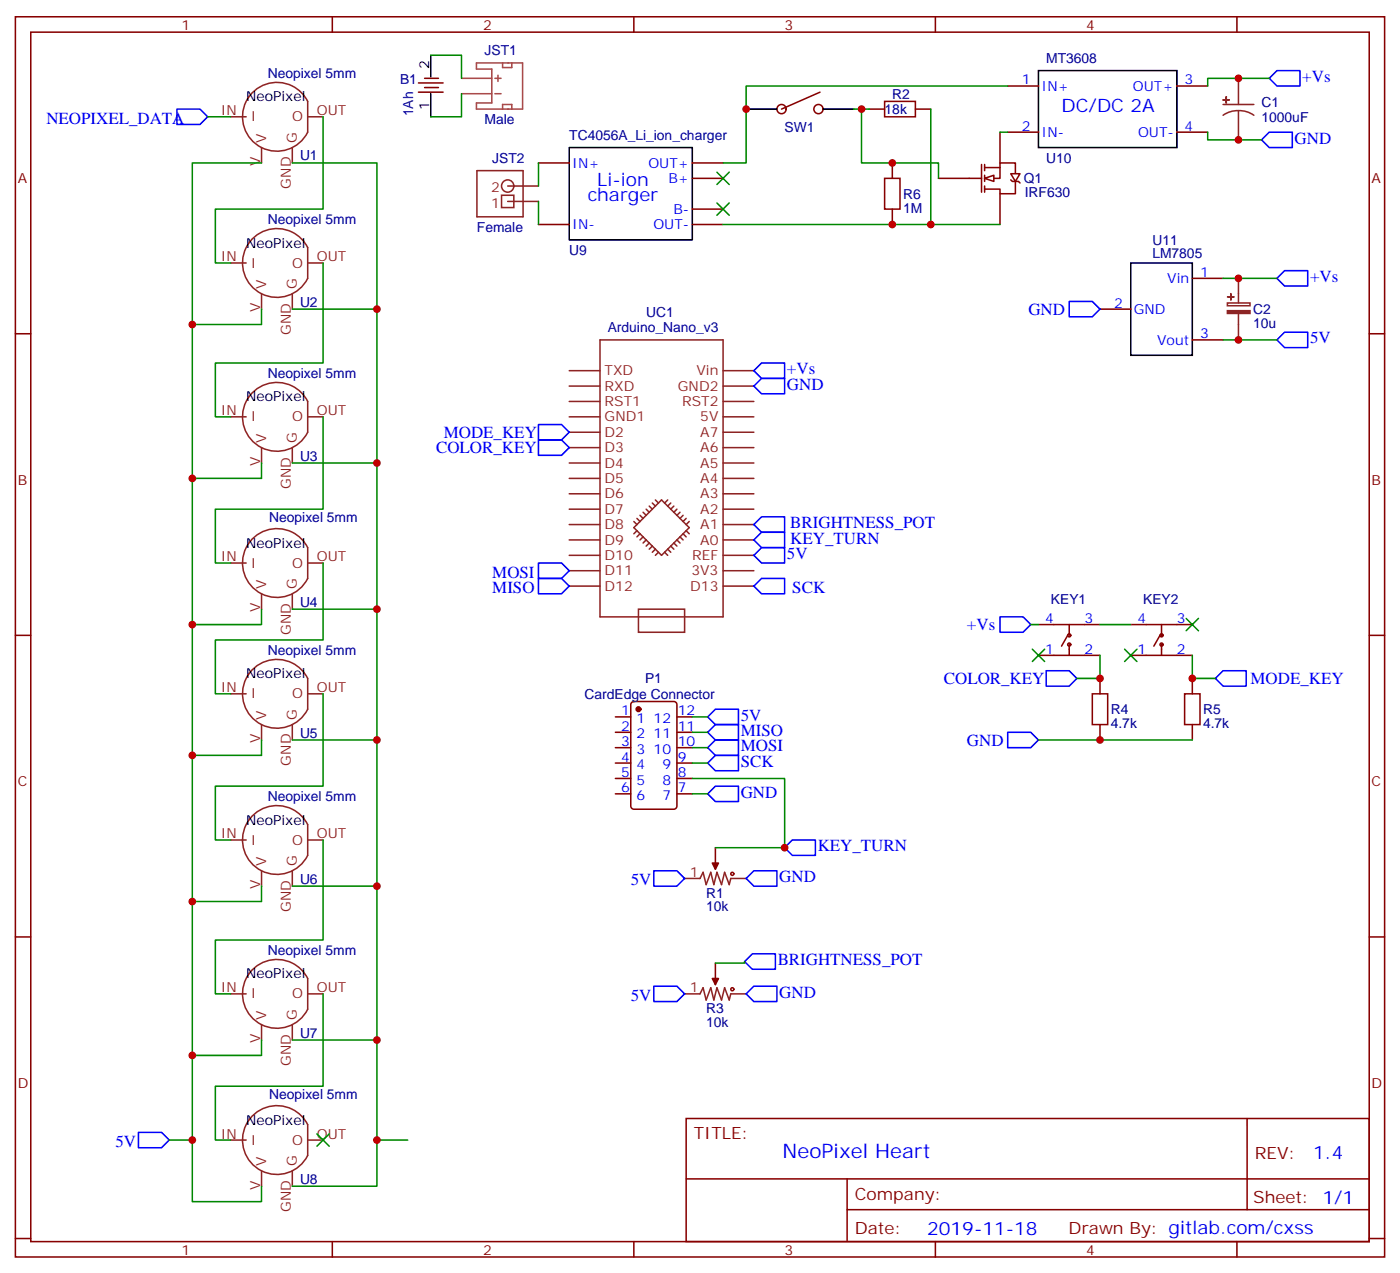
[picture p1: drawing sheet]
<svg xmlns="http://www.w3.org/2000/svg" width="321mm" height="292mm" viewBox="0 0 321 292" stroke-linecap="round" stroke-linejoin="round" font-family="sans-serif">
<g fill="none" stroke="#870000" stroke-width=".35">
<path d="M3.5 3.8h314v284.4h-314zM7.1 7.4h306.9v277.3h-306.9zM76.2 3.8v3.6M145.3 3.8v3.6M214.5 3.8v3.6M231.1 19.7h7M269.9 19.7h7M283.6 3.8v3.6M123.5 37.4h7M158.7 37.4h7.1M188 21.1l-8.8 3.9M199.3 25h3.5"/>
<path d="M209.9 25h3.5M225.1 37.7v6.4M225.8 38.4h3.5M225.8 37.7v1.4M231.1 30.3h7M232.8 39.8v-2.4h-3.5v3.5h-3.5M269.9 30.3h7M123.5 51.5h7M158.7 51.5h7.1M158.7 47.9h7.1M158.7 40.9h7.1M222.2 40.9h2.9"/>
<path d="M225.8 40.2v1.4M225.8 42.7v1.4M231.8 41.2l.3 .4h1.4l.4 .3M232.8 41.6v2.8h-3.5v-1h-3.5M3.5 76.5h3.6M252.2 70.9h7.1M273.4 77.9h7.1M273.4 63.8h7.1M314 76.5h3.5M3.5 145.7h3.6M314 145.7h3.5M141.1 164.4h3.5"/>
<path d="M141.1 167.9h3.5M141.1 171.4h3.5M141.1 174.9h3.5M141.1 178.5h3.5M144.9 161l.4-.2h9.2a.71 .71 0 0 1 .7 .7v23.3a.76 .76 0 0 1-.7 .7h-9.2a.76 .76 0 0 1-.7-.7v-23.3zM155.2 164.4h3.5M155.2 167.9h3.5M155.2 171.4h3.5M155.2 174.9h3.5M155.2 178.5h3.5M141.1 182h3.5M155.2 182h3.5"/>
<path d="M164 194.3v3.6M3.5 214.8h3.6M314 214.8h3.5M157.3 256.4h156.7v28.3h-156.7zM286 256.5v20.8M157.4 270.3h156.4M194.3 277.3h119.5M194.3 270.3v14.1M3.5 284h3.6M76.2 284.7v3.5M145.3 284.7v3.5M214.5 284.7v3.5"/>
<path d="M283.6 284.7v3.5M314 284h3.5"/>
<circle cx="179.2" cy="25" r="1.06"/>
<circle cx="187.7" cy="25" r="1.06"/>
</g>
<g fill="none" stroke="#8c2424" stroke-width=".35">
<path d="M284 18v6M52.9 26.8h3.5M57.6 21.5a7.9 7.9 0 0 1 13 1.7v7.1a7.9 7.9 0 0 1-11.5 3 7.9 7.9 0 0 1-1.5-11.8zM60 33.8v3.6M67 33.8v3.6M70.6 26.8h3.5M280.5 24h7M284 25.4l1.8 .2 1.7 .8M284 25.4l-1.9 .2-1.6 .8M284 25.4v6.7M57.6 55a7.9 7.9 0 0 1 13 1.8v7a7.9 7.9 0 0 1-11.5 3 7.9 7.9 0 0 1-1.5-11.8zM52.9 60.3h3.5"/>
<path d="M60 67.3v3.6M67 67.3v3.6M70.6 60.3h3.5M137.6 77.9h28.2v63.5h-28.2zM52.9 95.6h3.5M57.6 90.3a7.9 7.9 0 0 1 13 1.7v7.1a7.9 7.9 0 0 1-11.5 3 7.9 7.9 0 0 1-1.5-11.8zM70.6 95.6h3.5M130.5 99.1h7.1M130.5 95.6h7.1M130.5 92h7.1M130.5 88.5h7.1M130.5 85h7.1"/>
<path d="M165.8 99.1h7.1M165.8 95.6h7.1M165.8 92h7.1M165.8 88.5h7.1M165.8 85h7.1M60 102.6v3.6M67 102.6v3.6M130.5 116.7h7.1M130.5 113.2h7.1M130.5 109.7h7.1M130.5 106.2h7.1M130.5 102.6h7.1"/>
<path d="M145.3 119.6l.7 .7M146 118.9l.8 .7M146.8 118.1l.7 .8M147.5 117.4l.7 .7M148.2 116.7l.7 .7M148.9 116l.7 .7M149.6 115.3l.7 .7M150.3 114.6l.7 .7M153.1 114.6l-.7 .7M153.8 115.3l-.7 .7M154.5 116l-.7 .7M155.2 116.7l-.7 .7"/>
<path d="M155.9 117.4l-.7 .7M156.6 118.1l-.7 .8M157.3 118.9l-.7 .7M158 119.6l-.7 .7M165.8 116.7h7.1M165.8 113.2h7.1M165.8 109.7h7.1M165.8 106.2h7.1M165.8 102.6h7.1M52.9 129.1h3.5M57.6 123.8a7.9 7.9 0 0 1 13 1.8v7a7.9 7.9 0 0 1-11.5 3 7.9 7.9 0 0 1-1.5-11.8zM60 136.1v3.6"/>
<path d="M67 136.1v3.6M70.6 129.1h3.5M130.5 130.8h7.1M130.5 127.3h7.1M130.5 123.8h7.1M130.5 120.3h7.1M130.5 134.4h7.1M145.3 121l6.4-6.4 6.3 6.4-6.3 6.3zM146 121.7l-.7 .7M146.4 139.7h10.6v5.3h-10.6zM146.8 122.4l-.8 .7M147.5 123.1l-.7 .7"/>
<path d="M148.2 123.8l-.7 .7M148.9 124.5l-.7 .7M149.6 125.2l-.7 .7M150.3 125.9l-.7 .7M151 126.6l-.7 .7M152.4 126.6l.7 .7M153.1 125.9l.7 .7M153.8 125.2l.7 .7M154.5 124.5l.7 .7M155.2 123.8l.7 .7M155.9 123.1l.7 .7M156.6 122.4l.7 .7"/>
<path d="M157.3 121.7l.7 .7M165.8 130.8h7.1M165.8 127.3h7.1M165.8 123.8h7.1M165.8 120.3h7.1M165.8 134.4h7.1M52.9 159.1h3.5M57.6 153.8a7.9 7.9 0 0 1 13 1.7v7.1a7.9 7.9 0 0 1-11.5 3 7.9 7.9 0 0 1-1.5-11.8zM70.6 159.1h3.5M60 166.1v3.6M67 166.1v3.6M52.9 192.6h3.5"/>
<path d="M57.6 187.3a7.9 7.9 0 0 1 13 1.8v7a7.9 7.9 0 0 1-11.5 3 7.9 7.9 0 0 1-1.5-11.8zM60 199.6v3.6M67 199.6v3.6M70.6 192.6h3.5M164 197.9v1.4M157 201.4h3.5l.7-1.4 .7 2.8 1.1-2.8 .7 2.8 .7-2.8 1.1 2.8 .7-2.8 1 2.8 .4-1.4h3.5M52.9 227.9h3.5M57.6 222.6a7.9 7.9 0 0 1 13 1.7v7.1a7.9 7.9 0 0 1-11.5 3 7.9 7.9 0 0 1-1.5-11.8zM60 234.9v3.5M67 234.9v3.5M70.6 227.9h3.5M57.6 256.1a7.9 7.9 0 0 1 13 1.7v7.1a7.9 7.9 0 0 1-11.5 3 7.9 7.9 0 0 1-1.5-11.8z"/>
<path d="M52.9 261.4h3.5M60 268.4v3.6M67 268.4v3.6M70.6 261.4h3.5"/>
</g>
<g fill="#870000" stroke="#870000" stroke-width=".35">
<path d="M163.3 197.9h1.4l-.7 1.4z"/>
<circle cx="146.4" cy="162.6" r=".53"/>
</g>
<g fill="none" stroke="#a10000" stroke-width=".35">
<path d="M202.8 23.2h7.1v3.6h-7.1z"/>
<circle cx="167.9" cy="200.3" r=".35"/>
</g>
<path d="M238.1 16.2h31.8v17.6h-31.8zM130.5 33.8h28.2v21.2h-28.2zM171.1 25h7.1M188.7 25h7.1M259.3 60.3h14.1v21.2h-14.1z" fill="none" stroke="#000" stroke-width=".35"/>
<g fill="#8c2424" stroke="#8c2424" stroke-width=".35">
<path d="M280.5 22.9h1.4z"/>
<path d="M281.2 22.2v1.4z"/>
</g>
<g fill="#fff" stroke="#870000" stroke-width=".35">
<path d="M225.8 40.9l2.1-.7v1.4z"/>
<path d="M231.8 39.8h2.1l-1.1 1.8z"/>
</g>
<g fill="none" stroke="#870000" stroke-width=".35">
<path d="M204.6 37.4v3.5M229.3 30.3v7.1M204.6 47.9v3.6M215.2 40.9h7M229.3 44.4v7.1M238.1 143.2h14.1M238.1 150.2h14.1M244.8 145.7l-1.4 2.4M245.2 143.2v2.5M245.2 147.8v2.4M252.2 155.5v3.6M259.3 143.2h14.1"/>
<path d="M259.3 150.2h14.1M266 145.7l-1.4 2.4M266.3 143.2v2.5M266.3 147.8v2.4M273.4 155.5v3.6M252.2 166.1v3.6M273.4 166.1v3.6M164 220.8v3.5"/>
<circle cx="245.2" cy="147.8" r=".35"/>
<circle cx="245.2" cy="145.7" r=".35"/>
<circle cx="266.3" cy="145.7" r=".35"/>
<circle cx="266.3" cy="147.8" r=".35"/>
</g>
<g fill="#8c2424" stroke="#8c2424" stroke-width=".35">
<path d="M281.4 71.2h5.2v.7h-5.2z"/>
<path d="M281.5 68.1h1.4z"/>
<path d="M282.2 67.3l.1 1.5z"/>
</g>
<g fill="none" stroke="#8c2424" stroke-width=".35">
<path d="M109.4 39.1h10.5v10.6h-10.5zM115 44.8h2.8v2.8h-2.8zM116.4 46.2h7.1M116.4 42.7h7.1M281.4 69.5h5.2v.6h-5.2zM284 63.8v5.7M284 71.9v6M157 227.9h3.5l.7-1.5 .7 2.9 1.1-2.9 .7 2.9 .7-2.9 1.1 2.9 .7-2.9 1 2.9 .4-1.4h3.5M164 224.3v1.4"/>
<circle cx="116.4" cy="42.7" r="1.41"/>
</g>
<path d="M163.3 224.3h1.4l-.7 1.4z" fill="#870000" stroke="#870000" stroke-width=".35"/>
<g fill="none" stroke="#a10000" stroke-width=".35">
<path d="M202.8 40.9h3.6v7h-3.6zM250.5 159.1h3.5v7h-3.5zM271.6 159.1h3.6v7h-3.6z"/>
<circle cx="167.9" cy="226.8" r=".35"/>
</g>
<path d="M105.8 18h7M109.2 14.4h10.6v10.6h-10.6v-1.4h3.6v-7.8h-3.6zM113.5 18h1.4M114.2 17.3v1.4M115.2 14.4v1.1h2.2v-1.1M105.8 21.5h7M113.5 21.5h1.4M115.2 25v-1h2.2v1" fill="none" stroke="#a64a4a" stroke-width=".35"/>
<g fill="#a64a4a">
<circle cx="116.4" cy="14.4" r=".18"/>
<circle cx="116.4" cy="25" r=".18"/>
</g>
<path d="M96 19h5.6M97.4 18h3.1M96 21.1h5.6M97.4 20.1h3.1" fill="none" stroke="#870000" stroke-width=".35"/>
<path d="M98.8 12.7v4.9M98.8 21.5v5.3" fill="none" stroke="#000" stroke-width=".35"/>
<g fill="none" stroke="#00f" stroke-width=".35">
<path d="M291 18l1.8-1.8h5.3v3.5h-5.3zM40.6 25h5.3l1.7 1.8-1.7 1.7h-5.3zM291 30.3h5.3v3.5h-5.3l-1.7-1.7zM245.2 69.1h5.3l1.7 1.8-1.7 1.7h-5.3zM292.8 77.9l1.8-1.7h5.3v3.5h-5.3zM294.6 62.1h5.3v3.5h-5.3l-1.8-1.8zM123.5 97.3h5.3l1.7 1.8-1.7 1.8h-5.3zM172.9 85l1.7-1.8h5.3v3.5h-5.3zM172.9 88.5l1.7-1.8h5.3v3.6h-5.3zM123.5 100.9h5.3l1.7 1.7-1.7 1.8h-5.3zM123.5 129.1h5.3l1.7 1.7-1.7 1.8h-5.3zM123.5 132.6h5.3l1.7 1.8-1.7 1.7h-5.3z"/>
<path d="M172.9 134.4l1.7-1.8h5.3v3.5h-5.3zM172.9 127.3l1.7-1.7h5.3v3.5h-5.3zM172.9 120.3l1.7-1.8h5.3v3.5h-5.3zM172.9 123.8l1.7-1.8h5.3v3.6h-5.3zM229.3 141.4h5.3l1.8 1.8-1.8 1.8h-5.3zM239.9 153.8h5.3l1.7 1.7-1.7 1.8h-5.3zM278.7 155.5l1.8-1.7h5.3v3.5h-5.3zM162.3 164.4l1.7-1.8h5.3v3.5h-5.3zM162.3 167.9l1.7-1.8h5.3v3.6h-5.3zM162.3 174.9l1.7-1.7h5.3v3.5h-5.3zM164 169.7h5.3v3.5h-5.3l-1.7-1.8zM231.1 167.9h5.3l1.7 1.8-1.7 1.7h-5.3z"/>
<path d="M149.9 199.6h5.3l1.8 1.8-1.8 1.8h-5.3zM162.3 182l1.7-1.8h5.3v3.6h-5.3zM179.9 194.3l1.8-1.7h5.3v3.5h-5.3zM171.1 201.4l1.8-1.8h5.3v3.6h-5.3zM172.5 218.7h5.3v3.5h-5.3l-1.8-1.7zM149.9 226.1h5.3l1.8 1.8-1.8 1.7h-5.3zM171.1 227.9l1.8-1.8h5.3v3.5h-5.3zM31.7 259.6h5.3l1.8 1.8-1.8 1.7h-5.3z"/>
</g>
<g fill="none" stroke="#008700" stroke-width=".35">
<path d="M98.8 12.7h7v5.3M231.1 19.7h-60v17.7h-5.3M291 18h-14.1v1.7M47.6 26.8h5.3M60 37.4h-15.9v224M67 37.4h19.4v224h7.1M74.1 26.8v21.1h-24.7v12.4h3.5M105.8 21.5v5.3h-7M123.5 37.4v5.3M195.8 25h3.5M197.6 25v12.4h17.6v3.5M213.4 25v26.5h-47.6"/>
<path d="M229.3 30.3h1.8M276.9 30.3v1.8h12.4M123.5 46.2v5.3M213.4 51.5h15.9M60 70.9v3.5h-15.9M67 70.9h19.4M74.1 60.3v22.9h-24.7v12.4h3.5M280.5 63.8h12.3M280.5 77.9h12.3M74.1 95.6v21.1h-24.7v12.4h3.5M60 106.2v3.5h-15.9M67 106.2h19.4"/>
<path d="M60 139.7v3.5h-15.9M67 139.7h19.4M74.1 129.1v17.6h-24.7v12.4h3.5M74.1 159.1v21.1h-24.7v12.4h3.5M236.4 143.2h1.7M252.2 150.2v5.3h-5.3M252.2 143.2h7.1M273.4 150.2v5.3h5.3M60 169.7v3.5h-15.9M67 169.7h19.4M158.7 178.5h21.2v15.8h-15.9M158.7 164.4h3.6"/>
<path d="M158.7 167.9h3.6M158.7 171.4h3.6M158.7 174.9h3.6M238.1 169.7h35.3M74.1 192.6v22.9h-24.7v12.4h3.5M158.7 182h3.6M60 203.2v3.5h-15.9M67 203.2h19.4M60 238.4v3.6h-15.9M67 238.4h19.4M74.1 227.9v21.1h-24.7v12.4h3.5M170.7 220.5v.3h-6.7"/>
<path d="M38.8 261.4h5.3v14.1h15.9v-3.5M86.4 261.4v10.6h-19.4"/>
</g>
<g fill="#c00">
<circle cx="86.4" cy="106.2" r=".88"/>
<circle cx="86.4" cy="261.4" r=".88"/>
<circle cx="86.4" cy="139.7" r=".88"/>
<circle cx="86.4" cy="203.2" r=".88"/>
<circle cx="284" cy="18" r=".88"/>
<circle cx="284" cy="32.1" r=".88"/>
<circle cx="86.4" cy="238.4" r=".88"/>
<circle cx="86.4" cy="169.7" r=".88"/>
<circle cx="179.9" cy="194.3" r=".88"/>
<circle cx="86.4" cy="70.9" r=".88"/>
<circle cx="171.1" cy="25" r=".88"/>
<circle cx="213.4" cy="51.5" r=".88"/>
<circle cx="284" cy="63.8" r=".88"/>
<circle cx="284" cy="77.9" r=".88"/>
<circle cx="44.1" cy="261.4" r=".88"/>
<circle cx="44.1" cy="74.4" r=".88"/>
<circle cx="44.1" cy="109.7" r=".88"/>
<circle cx="44.1" cy="143.2" r=".88"/>
<circle cx="44.1" cy="173.2" r=".88"/>
<circle cx="44.1" cy="206.7" r=".88"/>
<circle cx="44.1" cy="242" r=".88"/>
<circle cx="252.2" cy="169.7" r=".88"/>
<circle cx="273.4" cy="155.5" r=".88"/>
<circle cx="252.2" cy="155.5" r=".88"/>
<circle cx="204.6" cy="51.5" r=".88"/>
<circle cx="197.6" cy="25" r=".88"/>
<circle cx="204.6" cy="37.4" r=".88"/>
</g>
<g fill="#c00" stroke="#008700" stroke-width=".35">
<path d="M164.4 39.5l2.8 2.8zM167.2 39.5l-2.8 2.8z"/>
<path d="M164.4 46.5l2.8 2.9zM167.2 46.5l-2.8 2.9z"/>
<path d="M72.7 260l2.8 2.8zM75.5 260l-2.8 2.8z"/>
<path d="M236.7 148.8l2.8 2.9zM236.7 151.7l2.8-2.9z"/>
<path d="M272 141.8l2.8 2.8zM272 144.6l2.8-2.8z"/>
<path d="M257.9 148.8l2.8 2.9zM260.7 148.8l-2.8 2.9z"/>
</g>
<text font-size="4.6" fill="#00f" x="179.4" y="265.5">NeoPixel Heart</text>
<g font-size="4.2" fill="#00f">
<text x="243.4" y="25.7">DC/DC 2A</text>
<text x="134.8" y="46.1">charger</text>
<text x="136.9" y="42.6">Li-ion</text>
<text x="301.1" y="265.7">1.4</text>
<text x="212.6" y="283.1">2019-11-18</text>
</g>
<g font-size="3.9" fill="#00f">
<text x="298.6" y="18.8">+Vs</text>
<text x="10.6" y="28.4">NEOPIXEL_DATA</text>
<text x="296.9" y="32.9">GND</text>
<text x="300.4" y="64.6">+Vs</text>
<text x="235.8" y="72.1">GND</text>
<text x="300.4" y="78.7">5V</text>
<text x="180.4" y="85.8">+Vs</text>
<text x="180.4" y="89.3">GND</text>
<text x="101.8" y="100.4">MODE_KEY</text>
<text x="100" y="103.9">COLOR_KEY</text>
<text x="181.2" y="121.2">BRIGHTNESS_POT</text>
<text x="181.2" y="124.7">KEY_TURN</text>
<text x="180.4" y="128.1">5V</text>
<text x="112.9" y="132.5">MOSI</text>
<text x="112.9" y="136">MISO</text>
<text x="181.7" y="136">SCK</text>
<text x="221.7" y="144.5">+Vs</text>
<text x="216.4" y="156.8">COLOR_KEY</text>
<text x="286.8" y="156.8">MODE_KEY</text>
<text x="169.9" y="165.2">5V</text>
<text x="169.9" y="168.7">MISO</text>
<text x="169.9" y="172.3">MOSI</text>
<text x="221.7" y="170.9">GND</text>
<text x="169.9" y="175.8">SCK</text>
<text x="169.9" y="182.8">GND</text>
<text x="187.5" y="195.2">KEY_TURN</text>
<text x="144.6" y="203">5V</text>
<text x="178.7" y="202.3">GND</text>
<text x="178.3" y="221.3">BRIGHTNESS_POT</text>
<text x="144.6" y="229.4">5V</text>
<text x="178.7" y="228.7">GND</text>
<text x="26.5" y="262.9">5V</text>
</g>
<g font-size="3.9" fill="#800">
<text x="159.1" y="261">TITLE:</text>
<text x="287.7" y="265.7">REV:</text>
<text x="196" y="275.2">Company:</text>
<text x="287.4" y="275.8">Sheet: 1/1</text>
<text x="196" y="282.9">Date:</text>
<text x="245" y="283">Drawn By: gitlab.com/cxss</text>
</g>
<g font-size="3.2" fill="#800">
<text x="41.6" y="6.8">1</text>
<text x="110.8" y="6.8">2</text>
<text x="179.9" y="6.8">3</text>
<text x="249.1" y="6.8">4</text>
<text x="4.1" y="41.9">A</text>
<text x="314.5" y="41.9">A</text>
<text x="4.1" y="111.1">B</text>
<text x="314.5" y="111.1">B</text>
<text x="4.1" y="180.2">C</text>
<text x="314.5" y="180.2">C</text>
<text x="4.1" y="249.4">D</text>
<text x="314.5" y="249.4">D</text>
<text x="41.6" y="287.7">1</text>
<text x="110.8" y="287.7">2</text>
<text x="179.9" y="287.7">3</text>
<text x="249.1" y="287.7">4</text>
</g>
<g font-size="3.2" fill="#000080">
<text x="61.4" y="17.8">Neopixel 5mm</text>
<text x="111.1" y="12.7">JST1</text>
<text x="239.9" y="14.4">MT3608</text>
<text x="91.7" y="19.2">B1</text>
<text x="204.6" y="22.7">R2</text>
<text x="94.7" y="26.7" transform="rotate(-90 94.7 26.7)">1Ah</text>
<text x="111.1" y="28.5">Male</text>
<text x="202.8" y="26.2">18k</text>
<text x="289.3" y="28">1000uF</text>
<text x="289.3" y="24.5">C1</text>
<text x="130.5" y="32.1">TC4056A_Li_ion_charger</text>
<text x="179.9" y="30.3">SW1</text>
<text x="68.8" y="36.8">U1</text>
<text x="112.9" y="37.4">JST2</text>
<text x="239.9" y="37.4">U10</text>
<text x="207.1" y="45.6">R6</text>
<text x="234.8" y="42">Q1</text>
<text x="235" y="45.2">IRF630</text>
<text x="61.4" y="51.3">Neopixel 5mm</text>
<text x="109.4" y="53.2">Female</text>
<text x="207.1" y="48.7">1M</text>
<text x="130.5" y="58.5">U9</text>
<text x="264.2" y="59.2">LM7805</text>
<text x="264.2" y="56.1">U11</text>
<text x="68.8" y="70.3">U2</text>
<text x="287.3" y="72">C2</text>
<text x="139.3" y="76.2">Arduino_Nano_v3</text>
<text x="148.2" y="72.6">UC1</text>
<text x="287.3" y="75.2">10u</text>
<text x="61.4" y="86.6">Neopixel 5mm</text>
<text x="68.8" y="105.6">U3</text>
<text x="61.7" y="119.7">Neopixel 5mm</text>
<text x="68.8" y="139.1">U4</text>
<text x="241" y="138.4">KEY1</text>
<text x="262.1" y="138.4">KEY2</text>
<text x="61.4" y="150.1">Neopixel 5mm</text>
<text x="134.1" y="160.3">CardEdge Connector</text>
<text x="147.9" y="156.6">P1</text>
<text x="254.7" y="166.9">4.7k</text>
<text x="254.7" y="163.7">R4</text>
<text x="275.9" y="166.9">4.7k</text>
<text x="275.9" y="163.7">R5</text>
<text x="68.8" y="169.1">U5</text>
<text x="61.4" y="183.6">Neopixel 5mm</text>
<text x="68.8" y="202.6">U6</text>
<text x="161.9" y="209">10k</text>
<text x="161.9" y="205.8">R1</text>
<text x="61.4" y="218.9">Neopixel 5mm</text>
<text x="161.9" y="232.2">R3</text>
<text x="68.8" y="237.9">U7</text>
<text x="161.9" y="235.4">10k</text>
<text x="61.7" y="252">Neopixel 5mm</text>
<text x="68.8" y="271.4">U8</text>
</g>
<g font-size="3.2">
<text x="98.4" y="15.8" transform="rotate(-90 98.4 15.8)">2</text>
<text x="56.4" y="23.2">NeoPixel</text>
<text x="98.4" y="25.3" transform="rotate(-90 98.4 25.3)">1</text>
<text x="56.4" y="56.8">NeoPixel</text>
<text x="56.4" y="92">NeoPixel</text>
<text x="56.4" y="125.6">NeoPixel</text>
<text x="56.4" y="155.5">NeoPixel</text>
<text x="56.4" y="189.1">NeoPixel</text>
<text x="56.4" y="224.3">NeoPixel</text>
<text x="56.4" y="257.8">NeoPixel</text>
</g>
<g font-size="3.2" fill="#00f">
<text x="234.3" y="19.4">1</text>
<text x="238.8" y="20.8">IN+</text>
<text x="259.8" y="20.8">OUT+</text>
<text x="271.6" y="19.4">3</text>
<text x="234.3" y="30">2</text>
<text x="271.6" y="30">4</text>
<text x="238.8" y="31.4">IN-</text>
<text x="261" y="31.4">OUT-</text>
<text x="131.2" y="38.4">IN+</text>
<text x="148.7" y="38.4">OUT+</text>
<text x="153.3" y="41.9">B+</text>
<text x="131.2" y="52.5">IN-</text>
<text x="149.8" y="52.5">OUT-</text>
<text x="154.4" y="49">B-</text>
<text x="267.7" y="64.9">Vin</text>
<text x="275.2" y="63.5">1</text>
<text x="255.5" y="70.5">2</text>
<text x="260" y="71.9">GND</text>
<text x="275.2" y="77.6">3</text>
<text x="265.3" y="79">Vout</text>
<text x="239.6" y="142.8">4</text>
<text x="248.7" y="142.8">3</text>
<text x="260.8" y="142.8">4</text>
<text x="269.9" y="142.8">3</text>
<text x="239.6" y="149.9">1</text>
<text x="248.7" y="149.9">2</text>
<text x="260.8" y="149.9">1</text>
<text x="269.9" y="149.9">2</text>
<text x="142.4" y="164">1</text>
<text x="142.4" y="167.5">2</text>
<text x="145.9" y="165.8">1</text>
<text x="149.9" y="165.8">12</text>
<text x="155.4" y="167.5">11</text>
<text x="155.4" y="164">12</text>
<text x="142.4" y="171.1">3</text>
<text x="145.9" y="169.3">2</text>
<text x="145.9" y="172.8">3</text>
<text x="149.9" y="172.8">10</text>
<text x="149.9" y="169.3">11</text>
<text x="155.4" y="171.1">10</text>
<text x="142.4" y="174.6">4</text>
<text x="142.4" y="178.1">5</text>
<text x="145.9" y="176.4">4</text>
<text x="145.9" y="179.9">5</text>
<text x="151.9" y="179.9">8</text>
<text x="151.9" y="176.4">9</text>
<text x="155.4" y="178.1">8</text>
<text x="155.4" y="174.6">9</text>
<text x="142.4" y="181.6">6</text>
<text x="145.9" y="183.4">6</text>
<text x="151.9" y="183.4">7</text>
<text x="155.4" y="181.6">7</text>
</g>
<g font-size="3.2" fill="#8d2323">
<text x="50.6" y="26.4">IN</text>
<text x="57.5" y="27.8">I</text>
<text x="67" y="27.8">O</text>
<text x="72.7" y="26.4">OUT</text>
<text x="61" y="32.8" transform="rotate(-90 61 32.8)">V</text>
<text x="68.1" y="32.8" transform="rotate(-90 68.1 32.8)">G</text>
<text x="59.6" y="38.1" transform="rotate(-90 59.6 38.1)">V</text>
<text x="66.7" y="43.2" transform="rotate(-90 66.7 43.2)">GND</text>
<text x="112.6" y="47.6">1</text>
<text x="112.6" y="44.1">2</text>
<text x="50.6" y="59.9">IN</text>
<text x="72.7" y="59.9">OUT</text>
<text x="57.5" y="61.3">I</text>
<text x="67" y="61.3">O</text>
<text x="59.6" y="71.6" transform="rotate(-90 59.6 71.6)">V</text>
<text x="61" y="66.3" transform="rotate(-90 61 66.3)">V</text>
<text x="68.1" y="66.3" transform="rotate(-90 68.1 66.3)">G</text>
<text x="66.7" y="76.7" transform="rotate(-90 66.7 76.7)">GND</text>
<text x="138.6" y="89.6">RXD</text>
<text x="138.6" y="86">TXD</text>
<text x="155.5" y="89.6">GND2</text>
<text x="159.7" y="86">Vin</text>
<text x="50.6" y="95.2">IN</text>
<text x="72.7" y="95.2">OUT</text>
<text x="138.6" y="93.1">RST1</text>
<text x="156.4" y="93.1">RST2</text>
<text x="57.5" y="96.6">I</text>
<text x="61" y="101.6" transform="rotate(-90 61 101.6)">V</text>
<text x="67" y="96.6">O</text>
<text x="68.1" y="101.6" transform="rotate(-90 68.1 101.6)">G</text>
<text x="138.6" y="100.2">D2</text>
<text x="138.6" y="96.6">GND1</text>
<text x="160.6" y="96.6">5V</text>
<text x="160.6" y="100.2">A7</text>
<text x="59.6" y="106.9" transform="rotate(-90 59.6 106.9)">V</text>
<text x="138.6" y="107.2">D4</text>
<text x="138.6" y="103.7">D3</text>
<text x="160.6" y="103.7">A6</text>
<text x="160.6" y="107.2">A5</text>
<text x="66.7" y="112" transform="rotate(-90 66.7 112)">GND</text>
<text x="138.6" y="110.7">D5</text>
<text x="160.6" y="110.7">A4</text>
<text x="138.6" y="117.8">D7</text>
<text x="138.6" y="114.3">D6</text>
<text x="160.6" y="114.3">A3</text>
<text x="160.6" y="117.8">A2</text>
<text x="138.6" y="124.8">D9</text>
<text x="138.6" y="121.3">D8</text>
<text x="160.6" y="121.3">A1</text>
<text x="160.6" y="124.8">A0</text>
<text x="50.6" y="128.7">IN</text>
<text x="57.5" y="130.1">I</text>
<text x="67" y="130.1">O</text>
<text x="72.7" y="128.7">OUT</text>
<text x="138.6" y="131.9">D11</text>
<text x="138.6" y="128.4">D10</text>
<text x="158.5" y="131.9">3V3</text>
<text x="158.7" y="128.4">REF</text>
<text x="61" y="135.1" transform="rotate(-90 61 135.1)">V</text>
<text x="68.1" y="135.1" transform="rotate(-90 68.1 135.1)">G</text>
<text x="138.6" y="135.4">D12</text>
<text x="158.3" y="135.4">D13</text>
<text x="59.6" y="140.4" transform="rotate(-90 59.6 140.4)">V</text>
<text x="66.7" y="145.5" transform="rotate(-90 66.7 145.5)">GND</text>
<text x="50.6" y="158.7">IN</text>
<text x="57.5" y="160.1">I</text>
<text x="67" y="160.1">O</text>
<text x="72.7" y="158.7">OUT</text>
<text x="61" y="165.1" transform="rotate(-90 61 165.1)">V</text>
<text x="68.1" y="165.1" transform="rotate(-90 68.1 165.1)">G</text>
<text x="59.6" y="170.4" transform="rotate(-90 59.6 170.4)">V</text>
<text x="66.7" y="175.5" transform="rotate(-90 66.7 175.5)">GND</text>
<text x="50.6" y="192.2">IN</text>
<text x="57.5" y="193.6">I</text>
<text x="67" y="193.6">O</text>
<text x="72.7" y="192.2">OUT</text>
<text x="59.6" y="203.9" transform="rotate(-90 59.6 203.9)">V</text>
<text x="61" y="198.6" transform="rotate(-90 61 198.6)">V</text>
<text x="68.1" y="198.6" transform="rotate(-90 68.1 198.6)">G</text>
<text x="158.1" y="201">1</text>
<text x="66.7" y="209" transform="rotate(-90 66.7 209)">GND</text>
<text x="50.6" y="227.5">IN</text>
<text x="72.7" y="227.5">OUT</text>
<text x="158.1" y="227.5">1</text>
<text x="57.5" y="228.9">I</text>
<text x="61" y="233.9" transform="rotate(-90 61 233.9)">V</text>
<text x="67" y="228.9">O</text>
<text x="68.1" y="233.9" transform="rotate(-90 68.1 233.9)">G</text>
<text x="59.6" y="239.2" transform="rotate(-90 59.6 239.2)">V</text>
<text x="66.7" y="244.3" transform="rotate(-90 66.7 244.3)">GND</text>
<text x="50.6" y="261">IN</text>
<text x="57.5" y="262.4">I</text>
<text x="67" y="262.4">O</text>
<text x="72.7" y="261">OUT</text>
<text x="61" y="267.4" transform="rotate(-90 61 267.4)">V</text>
<text x="68.1" y="267.4" transform="rotate(-90 68.1 267.4)">G</text>
<text x="59.6" y="272.7" transform="rotate(-90 59.6 272.7)">V</text>
<text x="66.7" y="277.8" transform="rotate(-90 66.7 277.8)">GND</text>
</g>
</svg>
